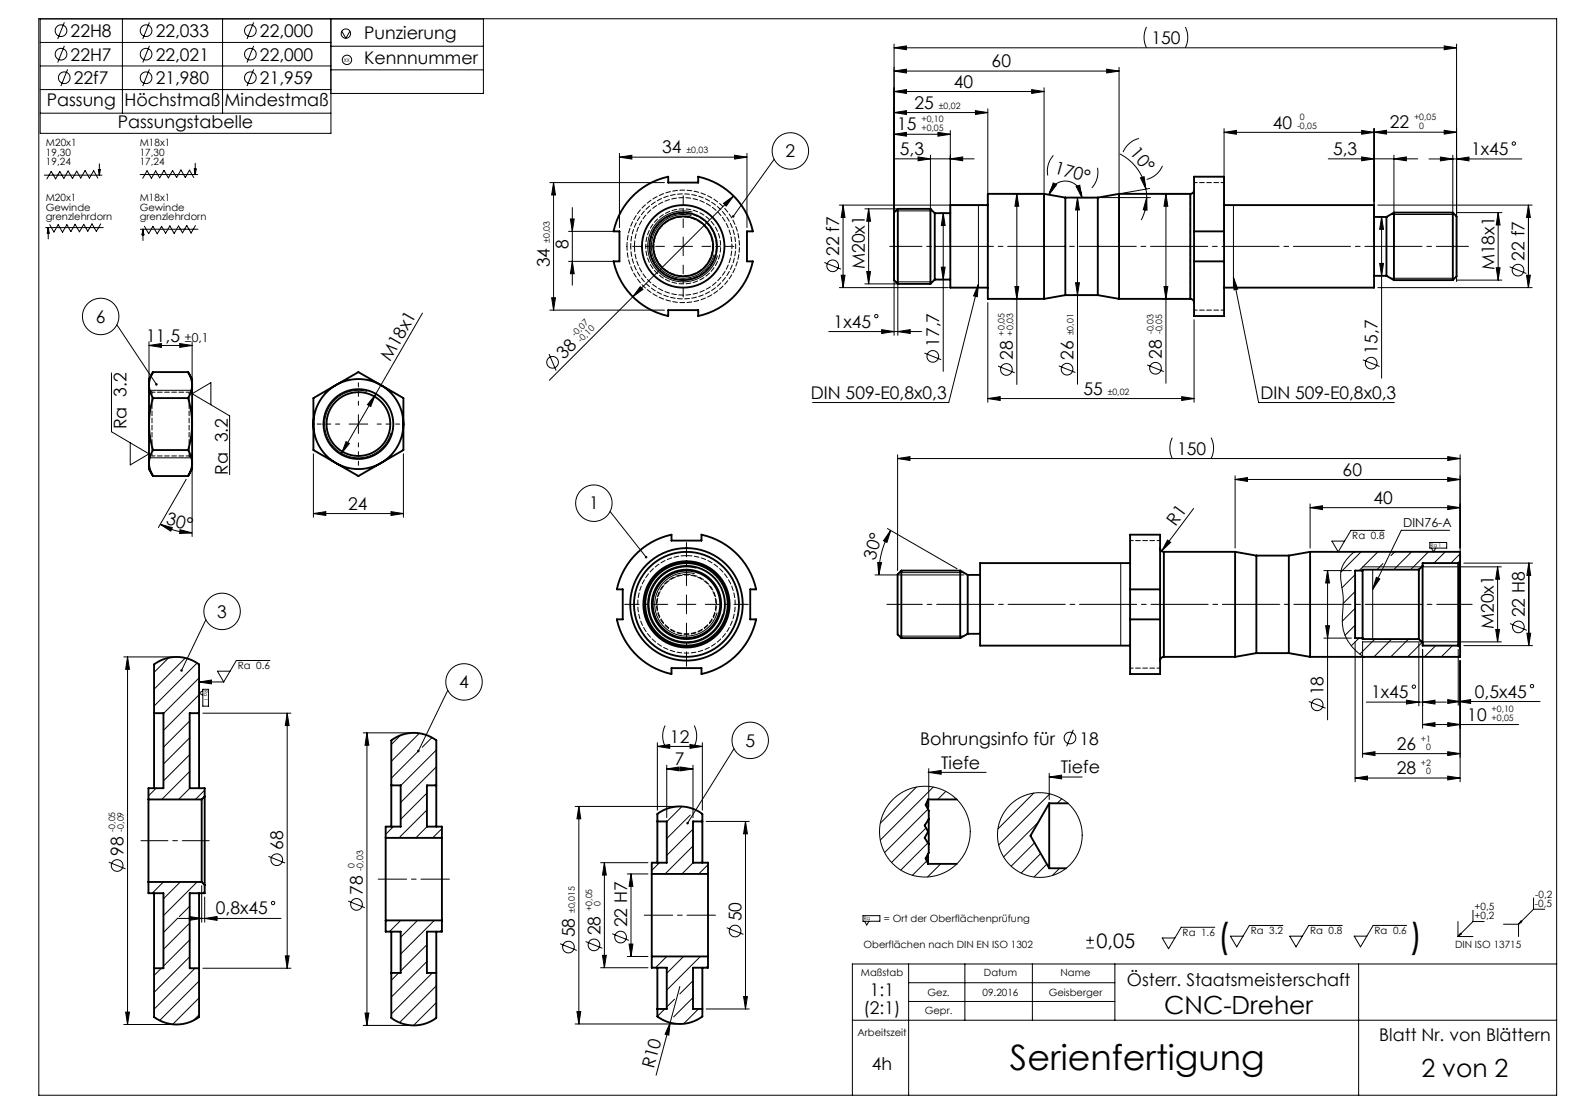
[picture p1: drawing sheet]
<svg xmlns="http://www.w3.org/2000/svg" width="420mm" height="297mm" viewBox="0 0 420 297" stroke-linecap="round" stroke-linejoin="round" font-family="sans-serif">
<g fill="none" stroke="#000" stroke-width=".27">
<path d="M10.4 5h404.7v287h-404.7zM10.7 11.3h77.6M10.7 17.6h77.6M17.2 6l-1.8 4.4M17.2 12.2l-1.8 4.5M18 18.5l-1.8 4.5M32.6 5v25.2M39.8 6l-1.7 4.4M39.8 12.2l-1.7 4.5M39.8 18.5l-1.7 4.5M59.4 5v25.2M67.7 6l-1.8 4.4"/>
<path d="M67.7 12.2l-1.8 4.5M67.7 18.5l-1.8 4.5M88.2 18.6h40.7M88.2 12.3h40.7M88.3 5v30.6h-77.6v-30.6l118.2 .1v19.8h-40.7v-19.8M91.1 8.3l1.1 1.9 1.1-1.9M238.4 12.7l3.3-.5v1.1zM238.4 11.7v53M238.4 12.7h150M238.4 18.9l3.3-.5v1.1zM238.4 18.9h60M295.1 18.4l3.3 .5-3.3 .6z"/>
<path d="M298.4 17.9v46.8M305.7 7.2a6.2 6.2 0 0 0 0 5.5M316.1 7.2a6.2 6.2 0 0 1 0 5.5M385.1 12.2l3.3 .5-3.3 .6zM388.4 11.7v63.4M10.7 23.9h77.6M10.7 30.2h77.6M238.4 35.8l3.3-.5v1zM238.4 35.8h15M238.4 30l3.3-.5v1zM238.4 24.4l3.3-.5v1zM238.4 30h25"/>
<path d="M238.4 24.4h40M250.1 35.3l3.3 .5-3.3 .5zM253.4 34.8v29.9M260.1 29.5l3.3 .5-3.3 .5zM263.4 29v35.7M275.1 23.9l3.3 .5-3.3 .5zM278.4 23.4v41.3M303.7 36.9a6.2 6.2 0 0 0-4.2 3.6M326.4 35.3l3.3-.5v1zM326.4 34.3v30.4M363.1 34.8l3.3 .5-3.3 .5zM366.4 35.2l3.3-.5v1.1z"/>
<path d="M366.4 34.2v30.5M385.1 34.7l3.3 .5-3.3 .6zM388.4 35.2l-62 .1M11.8 46.7h15.4M26.1 47.5l-1.1-2-1.2 2-1.1-2-1.2 2-1-1.9-1.2 2-1.1-2-1.2 2-1.1-1.9-1.1 2-1.1-2-1.2 2M26.2 45.2h.6l-.3 1.5zM26.5 43.7v3M26.9 59.7l-1.2 2-1.2-2-1.1 1.9-1.1-1.8-1.1 2-1.2-2-1.1 2-1.1-1.9-1.1 2-1.2-2-1.1 2-1.1-2M37.4 46.5h15.3M51.7 47.3l-1.2-1.9-1.1 1.9-1.2-2-1.1 2-1.1-1.8-1.1 1.9-1.2-2-1.1 2-1.1-1.8-1.1 1.9-1.2-2-1.1 2M51.8 45h.5l-.2 1.5zM52.1 43.5v3"/>
<path d="M146.6 48.7h30.6M147.6 48.7l.5 3.3h-1zM147.6 48.7v34M152.1 58.4h1l-.5 3.3zM152.6 55.3v20.7M165.2 41.9l3.3-.5v1zM165.2 40.9v19.8M165.2 41.9h34M184.4 57.5a8.5 8.5 0 0 0-10.4 6 8.5 8.5 0 0 0 6 10.4 8.5 8.5 0 0 0 10.4-6M184.6 56.5a9.5 9.5 0 0 0-11.6 6.7 9.5 9.5 0 0 0 6.7 11.6 9.5 9.5 0 0 0 11.6-6.7M192.9 54.2l2.7-2-2 2.7zM195.6 52.2l-49.1 49.2"/>
<path d="M195.9 41.4l3.3 .5-3.3 .5zM199.2 40.9v19.8M206.4 42.5l-10.9 15.2M223.8 54.7h38.6M224.8 54.7v22M224.8 54.7l.5 3.3h-1zM230.6 55.7h8.7M231.6 55.7v20M231.6 55.7l.5 3.3h-1zM238.7 42.4h21.1M238.9 56.2h9.8M244.8 41.8l3.3 .6-3.3 .5z"/>
<path d="M248.1 41.4v23.3M250.5 56.8h1.9M251.5 56.8v42.2M251.5 56.8l.5 3.3h-1zM253.4 42.4l3.3-.6v1.1zM260.9 54.7v22M270.2 51.7h7.2M271.2 51.7v50.8M271.2 51.7l.5 3.3h-1.1zM279.7 51.9a4.4 4.4 0 0 1 4.8-3.6 4.4 4.4 0 0 1 4 4.4M280.9 48.8l.9 .5-2.1 2.6zM280.9 41.4a6.2 6.2 0 0 0-1.5 5.4"/>
<path d="M286.3 52.7h5.4M287 49.7l.9-.3 .6 3.3zM287.3 52.7v49.7M287.3 52.7l.5 3.3h-1zM292.7 44.7a6.2 6.2 0 0 1-1.5 5.4M293.7 52.7h13.1M298.6 41a13 13 0 0 1 7 9.4M304.1 47.4l1-.3 .5 3.3zM305.6 50.4l.2 2.3M305.8 52.7l.1 3.3-1-.1zM305.8 52.7l-.4 3.1-1.1 2.8M306.6 50.2l-7.2 1.3"/>
<path d="M309.9 51.7h7.5M310 44.2a6.2 6.2 0 0 1-4.2 3.6M310.9 51.7v50.5M310.9 51.7l.5 3.3h-1zM328.9 54.7v22M354.2 42.4h23.9M363.1 41.8l3.3 .6-3.3 .5zM367.4 54.7h41.2M367.4 57.8h1.3M368.4 57.8l.5 3.3h-1zM368.4 57.8v43M370.9 57.2h17"/>
<path d="M371.7 42.4l3.3-.6v1.1zM371.7 41.4v23.3M381.1 42.4h24.7M384.1 41.9l3.3 .5-3.3 .5zM387.4 41.4v15M388.4 56.7h12.1M388.4 42.4l3.3-.5v1zM399.5 56.7v18M399.5 56.7l.5 3.3h-1zM407.6 54.7v22M407.6 54.7l.5 3.3h-1zM12.2 60.7h15.3"/>
<path d="M12.9 60.7v3M12.9 60.7l.2 1.5h-.5zM37.4 61.1h15.4M38.1 61.1v3M38.1 61.1l.3 1.5h-.5zM52.1 60.1l-1.1 2-1.2-2-1.1 2-1.1-1.9-1.2 2-1.1-2-1.1 2-1.1-1.9-1.2 2-1.1-2-1.2 2-1.1-2M147.1 79.4h1l-.5 3.3zM151.6 69.7h12.6M151.6 61.7h12.6M152.6 69.7l.5 3.3h-1zM170.7 76.4l.7 .7-2.6 2zM179.7 65.7h5"/>
<path d="M182.2 63.2v5M219.8 70l4.5 1.8M223.8 76.7h29.1M224.3 73.4h1l-.5 3.3zM230.6 75.7h8.6M231.1 72.4h1l-.5 3.3zM238.4 66.7v22.7M238.9 75.1h9.8M239.4 76v13.4M250.5 74.5h1.9M251 71.2h1l-.5 3.3zM260.9 75.8l-7.9 31.5h-36.3"/>
<path d="M260.9 75.8l-.3 3.3-1-.2zM270.2 79.7h7.2M270.6 76.4h1.1l-.5 3.3zM286.3 78.7h5.4M286.8 75.4h1l-.5 3.3zM309.9 79.7h7.5M310.4 76.4h1l-.5 3.3zM328.9 73.9l6.7 33.4h36.2M328.9 73.9l1.2 3.2-1 .2zM367.4 76.7h41.2M367.4 73.5h1.3M367.9 70.2h1l-.5 3.3z"/>
<path d="M370.9 74.2h17M388.4 74.7h12.1M399 71.4h1l-.5 3.3zM402.6 71.1l4.4 1.8M407.1 73.4h1l-.5 3.3zM29.7 99.4v15.7l10 5.9-5 3v-5.9M31.2 86.6l10.5 15.9M39.7 92.1l3.3-.5v1zM39.7 91.1v10.6M39.7 92.1h11.5M47.9 91.6l3.3 .5-3.3 .5zM51.2 91.1v10.6"/>
<path d="M112.7 83.5l-12.6 21.8M146.4 94.4l1.9 4.4M146.6 82.7h30.6M221 88.4h24.8M235.1 87.9l3.3 .5-3.3 .5zM239.4 88.4l3.3-.5v1zM246.5 94.1l4.5 1.8M263.4 80.7v26.6M266.2 97.6l4.4 1.8M282.3 97.5l4.5 1.8M305.9 97.3l4.5 1.8M318.4 85.3v22"/>
<path d="M363.4 95.9l4.5 1.8M40 104.1h10.9M56.2 107.9v-5.9l-5 3 10 5.9v15.6M92.3 117.7l.9 .5-2.1 2.7zM93.1 113.1h5M95.6 110.6v5M97.9 104.4a9 9 0 0 0-11 6.3 9 9 0 0 0 6.3 11.1 9 9 0 0 0 11.1-6.4M100.1 105.3l-9 15.6M100.1 105.3l-1.2 3.1-.9-.5zM263.4 106.3l3.3-.6v1.1zM263.4 106.3h55M312.6 116.7a6.2 6.2 0 0 0 0 5.6"/>
<path d="M315.1 105.7l3.3 .6-3.3 .5zM323 116.7a6.2 6.2 0 0 1 0 5.6M40 122.1h10.9M42.7 139.8l3.3 .9-.5 .9zM42.7 139.8l3.8 1.6 2.4 .5 2.3 .2M49.7 127.8l-7.5 12.8M51.2 124.5v18.6M83.6 136.9l3.3-.5v1zM83.6 121v16.9M83.6 136.9h24M104.3 136.4l3.3 .5-3.3 .5zM107.6 121v16.9"/>
<path d="M162.7 136.4l9.6 12.1M239.4 122.3l3.3-.6v1.1zM239.4 121.3v30.8M239.4 122.3h150M318.3 135.6l-8.5 11.3M329.4 127.8l3.3-.5v1zM329.4 126.8v19.3M329.4 127.8h60M349.4 135.3l3.3-.5v1.1zM349.4 134.3v11.8M349.4 135.3h40M386.1 121.7l3.3 .6-3.3 .5z"/>
<path d="M386.1 134.8l3.3 .5-3.3 .6zM386.1 127.3l3.3 .5-3.3 .5zM389.4 121.3v38.8M48 141.2l3.2 .9-3.3 .1zM183.1 158.6v5M185.3 153a8.5 8.5 0 0 0-10.4 5.9 8.5 8.5 0 0 0 6 10.4 8.5 8.5 0 0 0 10.3-6M185.7 151.5a10 10 0 0 0-12.3 7 10 10 0 0 0 7.1 12.3 10 10 0 0 0 12.2-7.1M233.3 153.3h23.8M234.1 149.9l1 .1-.8 3.3zM236.6 140.9l18.6 10.7M237.5 141.4l-1 3.2-.9-.4zM237.5 141.4a23.7 23.7 0 0 0-3.2 11.9"/>
<path d="M239.8 152.7h17.2M298.9 150.1v22M311.3 144l.9 .6-2.4 2.3zM353 152.1h7.4M354 152.1l.5 3.3h-1zM354 152.1v39.8M361.1 147.1a8.1 8.1 0 0 0-3.4 8.9l.5 3.1v2.3a13.7 13.7 0 0 0 1.3 9.6 12.2 12.2 0 0 0 4.2 4.1M361.4 153.2l-3.5 3.5M361.4 157.7l-3.2 3.2M362.9 147.1l-5.4 5.4M363.4 151.1h15.7M366 151.9v18.5"/>
<path d="M367 153.9l.9 .5-1.9 2.7zM367.4 147.1l-5 5M368.8 150.3l-1.6 1.6M369.2 141.4h-9l-3.3 5.7-1.7-2.8h3.4M371.9 147.1l-1 1M376.4 147.1l-4.7 4.8M379.4 151.1h21M380.9 147.1l-4.7 4.8M381.3 144.6h4.5v1.5h-4.5zM381.7 146.1l.6 1 .6-1M385.4 147.1l-3 3M386.6 141.4h-12.9l-7.7 15.7"/>
<path d="M389.4 147.7l-2.5 2.4M390.4 150.1h18.3M399.4 151.1l.5 3.3h-1zM399.4 151.1v20M407.7 150.1v22M407.7 150.1l.5 3.3h-1zM33 175.1h13.1M34 175.1l.5 3.3h-1zM34 175.1v98M45 175.4l-3.9 3.9M49.4 175.5l-8.3 8.3M52.6 176.8l-11.5 11.4"/>
<path d="M54.9 165.2l-6.5 13.6M61.3 178.9h-3.3l1.7 2.9M72 176.1h-9l-3.3 5.7M180.6 161.1h5M239.8 169.6h17.2M353 170.1h7.4M353.5 166.8h1l-.5 3.3zM361.4 162.2l-3.5 3.4M361.4 166.7l-2.7 2.7M361.4 171.1v37.3M362.4 170.1l-2.1 2.1M363.4 171.1h15.7"/>
<path d="M363.4 171v30.9M366.6 170.4l-4 4M371.1 170.4l-4.7 4.7M375.6 170.4l-4.7 4.7M378.4 171.4v16.8M379.2 171.3l-3.8 3.8M379.4 171.1h21M379.4 173.1v21.1M382.9 172.1l-3 3M387.3 172.1l-3 3M388.9 173.1v14.9M389.4 174.6l-.6 .5"/>
<path d="M389.4 176.1v32.3M390.4 172.1h18.3M398.9 167.8h1l-.5 3.3zM402.7 166.3l4.4 1.7M407.2 168.8h1l-.5 3.3zM50.6 192.2l-7 7M50.6 196.7l-7 7M53.1 180.7l-9.5 9.5M53.1 185.2l-9.5 9.5M53.1 189.7l-.4 .4M53.1 181.8l3.3-.5v1zM54.1 190.1h23.5"/>
<path d="M54.1 184.2l-1 .6 1 .5M54.1 183.8h1.5v4.5h-1.5zM59.7 181.8h-6.6M76.6 190.1l.5 3.3h-1zM76.6 190.1v68M96.8 195.4h12.5M97.8 195.4l.6 3.3h-1.1zM97.8 195.4v78M106.8 196l-2.5 2.5M111.8 195.5l-7.5 7.5M115.2 196.6l-2.6 2.6M116.3 200l-9.5 9.5"/>
<path d="M119.4 184l-7.8 16.2M175.3 199l3.3-.5v1zM175.3 198v18M175.3 199h12M177.4 193.4a6.2 6.2 0 0 0 0 5.6M184 198.5l3.3 .5-3.3 .5zM185.1 193.4a6.2 6.2 0 0 1 0 5.6M187.3 198v18M195.7 199.6l-12.4 19.9M286.2 194.5l-1.8 4.5M349 187l4.5 1.8M364.4 187.2h21.3"/>
<path d="M375.1 186.7l3.3 .5-3.3 .5zM379.4 187.2l3.3-.5v1zM379.4 193.2l3.3-.5v1zM379.4 193.2h25.6M386.1 192.7l3.3 .5-3.3 .5zM386.1 186.5l3.3 .5-3.3 .5zM388.9 187l3.3-.5v1zM388.9 187h21.8M41.6 210.1l-2 2.1M50.6 201.2l-7 7M50.6 205.7l-7.5 7.4M50.6 210.1l-3 3"/>
<path d="M54.6 210.7l-2.5 2.4M111.6 200.2l-7.3 7.3M113.8 211.4l-7 7M113.8 215.9l-7.4 7.5M116.3 204.5l-9.5 9.5M116.3 208.9l-.4 .5M153.4 215h26.9M154.4 215v58M154.4 215l.5 3.3h-1zM175.6 216.8l-.3 .3M177.8 205l3.3-.5v1zM177.8 204v14"/>
<path d="M177.8 205h7M181.5 204.5l3.3 .5-3.3 .5zM181.9 215l-4.1 4.1M184.1 217.3l-6.3 6.3M184.8 204v14M187.3 218.6l-.4 .4M188.3 219h11.5M198.8 219v50M198.8 219l.5 3.3h-1zM244.4 209.8l-9.7 9.7M247.5 215.7l-11.6 11.6M247.5 205.9h15.5"/>
<path d="M247.7 205.9l3.3-.5v1zM247.7 204.9v10.2M248.9 209.8l-14.2 14.2M252.2 211l-2.1 2.1M254.8 212.8l-.2 .3M275.7 211.5l-9.6 9.5M276.9 219.2l-9.3 9.3M279.8 207.2l3.3-.5v1zM279.8 206.2v7M279.8 207.2h8.8M279.9 211.7l-13.6 13.6M283.1 213l-1.2 1.2"/>
<path d="M361.4 207.4l3.3-.5v1zM361.4 207.4h28M363.4 200.9l3.3-.5v1zM363.4 200.9h26M386.1 206.9l3.3 .5-3.3 .5zM386.1 200.4l3.3 .5-3.3 .5zM29 229.9l4.5 1.7M43.6 235.1l-3 3M48.1 235.1l-4.5 4.5M52.6 235.1l-9 9M53.8 236.1v9.8M54.6 237.6l-.5 .5"/>
<path d="M54.6 239.1v6.8M71.6 228.3l4.4 1.8M104.9 220.4l-2.1 2M113.9 220.4l-3 3M117.8 220.9l-2.4 2.5M160.2 230h12.6M161.2 230v28M161.2 230l.5 3.3h-1zM167.3 233h5.5M168.3 233v22M168.3 233l.5 3.3h-1zM175.9 230l-2.1 2.1"/>
<path d="M184.8 221.1l-7 7M184.8 225.6l-7.5 7.4M184.8 230l-3 3M188.8 230.5l-2.5 2.5M246.9 220.7l-9.1 9.2M247.1 229.5l-3.8 3.9M247.4 224.7l-7.2 7.3M250.8 230.3l-3.4 3.5M275.9 224.7l-6.3 6.2M277.5 227.6l-5.2 5.2M279.2 230.4l-3.5 3.4M282.6 231.5l-2 1.9"/>
<path d="M408.9 239.4v3M43 258.1l-1.9 2M47.4 244.8l-3.8 3.8M47.4 244.9h27.5M50.5 244.4l3.3 .5-3.3 .5zM50.6 246.1l-7 7M50.6 241.6l-2.8 2.8M50.6 250.6l-7 7M50.6 255.1l-9.5 9.5M52 258.1l-10.9 11M54.1 258.1h23.5M54.6 244.9l3.3-.5v1z"/>
<path d="M76.1 254.8h1l-.5 3.3zM92.8 240.2l4.5 1.8M106.3 259.4l-2 2M106.8 245.4l-3 3M111.3 245.4l-4.5 4.5M113.8 251.9l-7 7M113.8 256.3l-9.5 9.5M115.3 259.4l-11 10.9M115.8 245.4l-9 9M117.8 247.9l-.5 .5M149.4 251.6l4.4 1.8M156.2 251l4.4 1.8"/>
<path d="M160.2 258h12.6M160.7 254.7h1l-.5 3.3zM163.3 248.9l4.4 1.8M167.3 255h5.5M167.8 251.7h1l-.5 3.3zM177.8 255l-3 3M182.3 255l-4.5 4.5M186.8 255l-9 9M188.8 257.5l-.5 .5M193.8 247.3l4.4 1.8M230.1 244.1h4.5v1.5h-4.5zM230.6 245.6l.5 1 .6-1"/>
<path d="M242.3 257v35M257.3 257v15M275.3 257v15M289.7 252.7h2M289.7 250.7h2M290.7 249.7v2M297.3 257v15M323.9 247.2h-8.9l-3.4 5.7-1.7-2.8h3.4M342.1 246.7h-8.9l-3.4 5.8-1.7-2.9h3.4M357.9 246.7h-8.9l-3.4 5.7-1.7-2.8h3.4M362.3 257v35M375.1 246.7h-8.9l-3.4 5.7-1.7-2.8h3.4"/>
<path d="M388.8 245.7v4M388.8 249.7h4M389.4 248.8l.3 .2-.9 .7zM392.8 245.7l-4 4M392.8 242.7v3M392.8 245.7h3M400.9 246.4h4M404.9 246.4v3.3M405.6 245.5l.2 .2-.9 .7zM408.9 242.4l-4 4M408.9 242.4h3M415.1 257h-187.8v35"/>
<path d="M33 273.1h13.1M33.5 269.8h1l-.5 3.3zM53.1 261.6l-10.5 10.5M53.1 266.1l-7.1 7M53.1 270.5l-1.6 1.6M96.8 273.4h12.5M97.3 270.1h1.1l-.6 3.3zM116.3 262.8l-9.8 9.8M116.3 267.3l-6 6.1M153.4 273h26.9M153.9 269.7h1l-.5 3.3zM177.3 269l-2 2"/>
<path d="M178.7 272.7l-.4 3.3-.9-.3zM179.9 266.4l-2.1 2.1M181.3 263l-6.3 23.6M184.8 261.5l-3.5 3.5M184.8 266l-5.2 5.1M186.2 269l-3.9 4M188.3 269h11.5M198.3 265.7h1l-.5 3.3zM227.3 272h187.8M242.3 262h55M242.3 267h55"/>
<circle cx="16.3" cy="14.4" r="1.56"/>
<circle cx="16.3" cy="8.2" r="1.56"/>
<circle cx="39" cy="8.2" r="1.56"/>
<circle cx="39" cy="14.4" r="1.56"/>
<circle cx="66.8" cy="8.2" r="1.56"/>
<circle cx="66.8" cy="14.4" r="1.56"/>
<circle cx="92.2" cy="9" r="1.25"/>
<circle cx="92.5" cy="16" r="1.25"/>
<circle cx="17.1" cy="20.7" r="1.56"/>
<circle cx="39" cy="20.7" r="1.56"/>
<circle cx="66.8" cy="20.7" r="1.56"/>
<circle cx="403.7" cy="38.3" r=".44"/>
<circle cx="210.8" cy="40.2" r="4.9"/>
<circle cx="222" cy="70.9" r="1.56"/>
<circle cx="404.8" cy="72" r="1.56"/>
<circle cx="26.8" cy="84.4" r="4.9"/>
<circle cx="147.4" cy="96.6" r="1.56"/>
<circle cx="233.7" cy="84.3" r=".44"/>
<circle cx="248.7" cy="95" r="1.56"/>
<circle cx="268.4" cy="98.5" r="1.56"/>
<circle cx="284.6" cy="98.4" r="1.56"/>
<circle cx="308.1" cy="98.2" r="1.56"/>
<circle cx="365.6" cy="96.8" r="1.56"/>
<circle cx="158.4" cy="134.2" r="4.9"/>
<circle cx="59.2" cy="163" r="4.9"/>
<circle cx="404.9" cy="167.1" r="1.56"/>
<circle cx="123.7" cy="181.8" r="4.9"/>
<circle cx="200.1" cy="197.4" r="4.9"/>
<circle cx="285.3" cy="196.8" r="1.56"/>
<circle cx="351.2" cy="187.9" r="1.56"/>
<circle cx="377" cy="183.1" r=".44"/>
<circle cx="408.5" cy="182.9" r=".44"/>
<circle cx="31.2" cy="230.7" r="1.56"/>
<circle cx="73.8" cy="229.2" r="1.56"/>
<circle cx="246.6" cy="221.7" r="12.1"/>
<circle cx="277.3" cy="222.6" r="11.3"/>
<circle cx="72.8" cy="240.8" r=".44"/>
<circle cx="95.1" cy="241.1" r="1.56"/>
<circle cx="151.6" cy="252.5" r="1.56"/>
<circle cx="158.4" cy="251.9" r="1.56"/>
<circle cx="165.5" cy="249.8" r="1.56"/>
<circle cx="196" cy="248.2" r="1.56"/>
</g>
<g fill="#000">
<path d="M12.9 60.7l-.3 1.5h.3zM12.9 60.7v1.5h.2zM26.5 45.2v1.5l.3-1.5zM26.2 45.2l.3 1.5v-1.5zM38.1 61.1l-.2 1.5h.2zM38.1 61.1v1.5h.3zM52.1 45v1.5l.2-1.5zM51.8 45l.3 1.5v-1.5z" fill-rule="evenodd"/>
<path d="M404.9 246.4l.9-.7-.1-.1zM405.6 245.5l-.7 .9 .8-.8zM389.6 248.9l-.8 .8 .9-.7zM389.4 248.8l-.6 .9 .8-.8z" fill-rule="evenodd"/>
</g>
<path d="M236.5 161.1h156.1" fill="none" stroke="#000" stroke-width=".27" stroke-dasharray="15.2 1.3 1.3 1.3" stroke-dashoffset="5.8"/>
<path d="M55.8 224.1h-18.2" fill="none" stroke="#000" stroke-width=".27" stroke-dasharray="15.2 1.3 1.3 1.3" stroke-dashoffset="8"/>
<path d="M100.8 234.4h19M190.8 244h-19" fill="none" stroke="#000" stroke-width=".27" stroke-dasharray="15.2 1.3 1.3 1.3" stroke-dashoffset="7.6"/>
<path d="M391.6 65.7h-154.3" fill="none" stroke="#000" stroke-width=".27" stroke-dasharray="15.2 1.3 1.3 1.3" stroke-dashoffset="6.7"/>
<path d="M183.1 156.1v-11.5M178.1 161.1h-11.5M183.1 166.1v11.5M188.1 161.1h11.5" fill="none" stroke="#000" stroke-width=".27" stroke-dasharray="15.2 1.3 1.3 1.3" stroke-dashoffset="11.4"/>
<path d="M177.2 65.7h-8.5M182.2 60.7v-8.5M182.2 70.7v8.5M187.2 65.7h8.5" fill="none" stroke="#000" stroke-width=".27" stroke-dasharray="15.2 1.3 1.3 1.3" stroke-dashoffset="12.9"/>
<path d="M90.6 113.1h-6M95.6 108.1v-6M95.6 118.1v6M100.6 113.1h6" fill="none" stroke="#000" stroke-width=".27" stroke-dasharray="15.2 1.3 1.3 1.3" stroke-dashoffset="14.1"/>
<g fill="#000">
<path d="M41.5 102.2h.5v.5l-.3-.2 .2 .3-.5-.1zM311.3 144l.9 .6-2.4 2.3zM367 153.9l.9 .5-1.9 2.7zM53.1 181.8l3.3-.5v1zM279.8 207.2l3.3-.5v1zM178.7 272.7l-.4 3.3-.9-.3zM247.7 205.9l3.3-.5v1z"/>
<path d="M260.1 29.5l3.3 .5-3.3 .5zM238.4 30l3.3-.5v1zM275.1 23.9l3.3 .5-3.3 .5zM238.4 24.4l3.3-.5v1zM295.1 18.4l3.3 .5-3.3 .6zM238.4 18.9l3.3-.5v1.1zM371.7 42.4l3.3-.6v1.1zM363.1 41.8l3.3 .6-3.3 .5zM388.4 42.4l3.3-.5v1zM384.1 41.9l3.3 .5-3.3 .5z"/>
<path d="M147.6 48.7l.5 3.3h-1zM147.1 79.4h1l-.5 3.3z"/>
<path d="M195.3 57.5v.5l.2-.3-.2 .3a.34 .34 0 0 0 .5-.1 .34 .34 0 0 0-.1-.5 .34 .34 0 0 0-.4 .1zM172.1 148.3v.5h.4l-.2-.3 .3 .2-.1-.4z"/>
<path d="M192.9 54.2l.7 .7 2-2.7zM170.7 76.4l-1.9 2.7 2.6-2z"/>
<path d="M231.6 55.7l.5 3.3h-1zM231.1 72.4h1l-.5 3.3zM251.5 56.8l.5 3.3h-1zM251 71.2h1l-.5 3.3zM224.8 54.7l.5 3.3h-1zM224.3 73.4h1l-.5 3.3zM271.2 51.7l.5 3.3h-1.1zM270.6 76.4h1.1l-.5 3.3zM310.9 51.7l.5 3.3h-1zM310.4 76.4h1l-.5 3.3zM287.3 52.7l.5 3.3h-1zM286.8 75.4h1l-.5 3.3zM407.6 54.7l.5 3.3h-1zM407.1 73.4h1l-.5 3.3zM399.5 56.7l.5 3.3h-1zM399 71.4h1l-.5 3.3zM368.4 57.8l.5 3.3h-1zM367.9 70.2h1l-.5 3.3z"/>
<path d="M244.8 41.8l3.3 .6-3.3 .5zM253.4 42.4l3.3-.6v1.1zM238.4 35.8l3.3-.5v1zM250.1 35.3l3.3 .5-3.3 .5zM238.4 12.7l3.3-.5v1.1zM385.1 12.2l3.3 .5-3.3 .6zM326.4 35.3l3.3-.5v1zM363.1 34.8l3.3 .5-3.3 .5zM366.4 35.2l3.3-.5v1.1zM385.1 34.7l3.3 .5-3.3 .6zM263.4 106.3l3.3-.6v1.1zM315.1 105.7l3.3 .6-3.3 .5z"/>
<path d="M287 49.7l.9-.3 .6 3.3zM280.9 48.8l.9 .5-2.1 2.6z"/>
<path d="M305.8 52.7l.1 3.3-1-.1zM304.1 47.4l1-.3 .5 3.3z"/>
<path d="M260.9 75.8l-.3 3.3-1-.2zM328.9 73.9l1.2 3.2-1 .2z"/>
<path d="M42.7 139.8l3.3 .9-.5 .9zM48 141.2l3.2 .9-3.3 .1z"/>
<path d="M92.3 117.7l-1.2 3.2 2.1-2.7zM100.1 105.3l-2.1 2.6 .9 .5z"/>
<path d="M237.5 141.4l-1 3.2-.9-.4zM234.1 149.9l1 .1-.8 3.3z"/>
<path d="M399.4 151.1l.5 3.3h-1zM398.9 167.8h1l-.5 3.3zM168.3 233l.5 3.3h-1zM167.8 251.7h1l-.5 3.3zM198.8 219l.5 3.3h-1zM198.3 265.7h1l-.5 3.3zM154.4 215l.5 3.3h-1zM153.9 269.7h1l-.5 3.3zM97.8 195.4l.6 3.3h-1.1zM97.3 270.1h1.1l-.6 3.3zM76.6 190.1l.5 3.3h-1zM76.1 254.8h1l-.5 3.3z"/>
<path d="M353.5 166.8h1l-.5 3.3zM354 152.1l.5 3.3h-1zM160.7 254.7h1l-.5 3.3zM161.2 230l.5 3.3h-1zM33.5 269.8h1l-.5 3.3zM34 175.1l.5 3.3h-1zM152.6 69.7l.5 3.3h-1zM152.1 58.4h1l-.5 3.3z"/>
<path d="M407.2 168.8h1l-.5 3.3zM407.7 150.1l.5 3.3h-1z"/>
<path d="M175.3 199l3.3-.5v1zM184 198.5l3.3 .5-3.3 .5z"/>
<path d="M375.1 186.7l3.3 .5-3.3 .5zM379.4 187.2l3.3-.5v1z"/>
<path d="M386.1 186.5l3.3 .5-3.3 .5zM388.9 187l3.3-.5v1z"/>
<path d="M177.8 205l3.3-.5v1zM181.5 204.5l3.3 .5-3.3 .5zM83.6 136.9l3.3-.5v1zM104.3 136.4l3.3 .5-3.3 .5zM165.2 41.9l3.3-.5v1zM195.9 41.4l3.3 .5-3.3 .5z"/>
<path d="M183.1 219.2l.1 .5 .1-.2-.1 .2a.34 .34 0 0 0 .4 0 .34 .34 0 0 0 0-.5 .34 .34 0 0 0-.5 0zM111.4 199.9l-.2 .3 .2 .3 .2-.3-.2 .3a.34 .34 0 0 0 .5-.3 .34 .34 0 0 0-.5-.3zM48.2 178.5v.5l.2-.2-.1 .3a.34 .34 0 0 0 .4-.4 .34 .34 0 0 0-.5-.2z"/>
<path d="M363.4 200.9l3.3-.5v1zM386.1 200.4l3.3 .5-3.3 .5zM349.4 135.3l3.3-.5v1.1zM386.1 134.8l3.3 .5-3.3 .6zM329.4 127.8l3.3-.5v1zM386.1 127.3l3.3 .5-3.3 .5zM50.5 244.4l3.3 .5-3.3 .5zM54.6 244.9l3.3-.5v1zM39.7 92.1l3.3-.5v1zM47.9 91.6l3.3 .5-3.3 .5z"/>
<path d="M386.1 206.9l3.3 .5-3.3 .5zM361.4 207.4l3.3-.5v1zM386.1 192.7l3.3 .5-3.3 .5zM379.4 193.2l3.3-.5v1zM386.1 121.7l3.3 .6-3.3 .5zM239.4 122.3l3.3-.6v1.1zM239.4 88.4l3.3-.5v1zM235.1 87.9l3.3 .5-3.3 .5z"/>
</g>
<g fill="none" stroke="#000" stroke-width=".5">
<path d="M169.3 51.7a19 19 0 0 1 8.9-4.6v1.6h8v-1.6a19 19 0 0 1 14.6 14.6h-1.6v8h1.6a19 19 0 0 1-14.6 14.6v-1.6h-8v1.6a19 19 0 0 1-14.6-14.6h1.6v-8h-1.6a19 19 0 0 1 5.7-10zM239.4 55.7v20M239.4 55.7l-1 1v18l1 1M239.4 55.7h8.7M248.1 55.7v20M248.1 55.7l1.2 1.1M249.3 56.8v17.7M249.3 56.8h4.1M263.4 54.7h-10v22h10M278.4 51.7h-15v28h15M278.4 51.7v28M278.4 51.7l5.7 1"/>
<path d="M284.1 52.7v26M284.1 52.7h8.6M292.7 52.7v26M298.4 51.7v28M298.4 51.7h19M298.4 51.7l-5.7 1M317.4 51.7v28M318.4 50.7a1 1 0 0 1-1 1M326.4 54.7h40v22h-40M366.4 57.8h3.3M369.7 57.8v15.7M371.7 56.7v18"/>
<path d="M371.7 56.7l-2 1.1M371.7 56.7h15.7M387.4 56.7v18M387.4 56.7l1 1v16l-1 1M239.4 75.7h8.7M249.3 74.5l-1.2 1.2M249.3 74.5h4.1M284.1 78.7l-5.7 1M284.1 78.7h8.6M292.7 78.7l5.7 1M298.4 79.7h19M317.4 79.7a1 1 0 0 1 1 1"/>
<path d="M318.4 69.7v14.6h8v-14.6M318.4 61.7v-14.6h8v14.6M318.4 69.7h8M318.4 61.7h8M318.4 61.7v8M326.4 61.7v8M366.4 73.5h3.3M369.7 73.5l2 1.2M371.7 74.7h15.7M40.8 99.2l-.8 1.7-.3 1.8M40.8 99.2l-1.1 1.9v1.6M40.8 99.2h9.4"/>
<path d="M50.2 99.2l.7 1.7 .3 1.8M50.2 99.2l1 1.9v1.6M39.7 102.7a6.8 6.8 0 0 0 1.1 3.4M39.7 113.1l.4 3.9 .7 3M39.7 102.7v10.4M39.7 113.1v10.4M40.8 106.1l-.8 3.8-.3 3.2M40.8 120l-.8 1.7-.3 1.8M40.8 106.1h9.4M40.8 120h9.4M50.2 106.1l.8 3.8 .2 3.2M50.2 120l.7 1.7 .3 1.8"/>
<path d="M51.2 102.7v10.4M51.2 102.7a6.8 6.8 0 0 1-1 3.4M51.2 113.1l-.3 3.9-.7 3M51.2 113.1v10.4M83.6 113.1v6.9l6 3.5M83.6 113.1a12 12 0 0 0 6 10.4M89.6 102.7l6-3.5 6 3.5M89.6 102.7a12 12 0 0 1 12 0M89.6 102.7l-6 3.4v7M89.6 102.7a12 12 0 0 0-6 10.4M101.6 102.7l6 3.4v7M101.6 102.7a12 12 0 0 1 6 10.4"/>
<path d="M107.6 113.1a12 12 0 0 1-6 10.4M107.6 113.1v6.9l-6 3.5M39.7 123.5a6.8 6.8 0 0 0 1.1 3.4M39.7 123.5v1.6l1.1 1.8M40.8 126.9h9.4M51.2 123.5a6.8 6.8 0 0 1-1 3.4M51.2 123.5v1.6l-1 1.8M89.6 123.5a12 12 0 0 0 12 0M89.6 123.5l6 3.4 6-3.4M170.2 147.2a19 19 0 0 1 8.9-4.6v1.5h8v-1.5a19 19 0 0 1 14.5 14.5h-1.5v8h1.5a19 19 0 0 1-14.5 14.6v-1.6h-8v1.6a19 19 0 0 1-14.6-14.6h1.6v-8h-1.6a19 19 0 0 1 5.7-9.9zM240.4 152.1v18M240.4 152.1l-1 1v16l1 1"/>
<path d="M240.4 152.1h15.7M256.1 152.1v18M256.1 152.1l2 1.2M258.1 153.3v15.7M258.1 153.3h3.3M301.4 157.1v-14.5h8v14.5M301.4 150.1h-40v22h40M301.4 157.1h8M301.4 157.1v8M309.4 146.1a1 1 0 0 0 1 1M309.4 157.1v8M310.4 147.1v28"/>
<path d="M310.4 147.1h19M329.4 147.1v28M329.4 147.1l5.6 1M335 148.1v26M335 148.1h8.7M343.7 148.1v26M349.4 147.1v28M349.4 147.1h40v2.5M349.4 147.1l-5.7 1M363.4 152.1v18M363.4 152.1h-2v18h2M378.4 151.9v18.5"/>
<path d="M378.4 151.9h-15v.2M379.4 150.9v20.5M379.4 150.9l-1 1M388.9 150.1v22M388.9 150.1h-9.5v.8M389.4 149.6v23M389.4 149.6l-.5 .5M240.4 170.1h15.7M258.1 169l-2 1.1M258.1 169h3.3M301.4 165.1v14.6h8v-14.6M301.4 165.1h8"/>
<path d="M310.4 175.1a1 1 0 0 0-1 1M310.4 175.1h19M335 174.1l-5.6 1M335 174.1h8.7M343.7 174.1l5.7 1M363.4 170.1v.3h15M378.4 170.4l1 1M379.4 171.4v.7h9.5M388.9 172.1l.5 .5M389.4 172.6v2.5h-40M41.1 190.1v-13a10 10 0 0 1 12 0v13M41.1 190.1v20"/>
<path d="M41.1 190.1h2.5v20h-4v3M53.1 190.1v20M53.1 190.1h-2.5v20h4v2.2M39.6 213.1v22M39.6 213.1h14.2M53.8 213.1v22M54.6 212.3v23.6M54.6 212.3l-.8 .8M104.3 209.4v-12a10 10 0 0 1 12 0v12M104.3 209.4v11M104.3 209.4h2.5v11h-4v3M116.3 209.4v11"/>
<path d="M116.3 209.4h-2.5v11h4v3M175.3 219v-2a10 10 0 0 1 12 0v2M175.3 219v11M175.3 219h2.5v11h-4v3M187.3 219v11M187.3 219h-2.5v11h4v3M247.5 213.1v2.7M247.5 213.1h7.7M247.5 213.1l-.7 1.5 .9 1.5v2.3M247.7 218.4v6.7M247.7 218.4l-1.1 1.7 .9 1.6-.9 1.7 1.1 1.7M279.8 214.2v17.3"/>
<path d="M279.8 214.2h5M279.8 214.2l-5 8.6 5 8.7M39.6 235.1v3h4v20h-2.5M39.6 235.1h14.2M41.1 238.1v20M53.1 238.1v20M53.8 235.1l.8 .8M54.6 235.9v2.2h-4v20h2.5M102.8 223.4v22M102.8 223.4h15M117.8 223.4v22M173.8 233v22"/>
<path d="M173.8 233h15M188.8 233v22M247.5 227.7v2.6M247.5 230.3h7.6M247.7 225.1v2.2l-.9 1.6 .7 1.4M279.8 231.5h4.5M41.1 258.1v13a10 10 0 0 0 12 0v-13M102.8 245.4v3h4v11h-2.5M102.8 245.4h15M104.3 259.4v12a10 10 0 0 0 12 0v-12M104.3 248.4v11M116.3 248.4v11"/>
<path d="M117.8 245.4v3h-4v11h2.5M173.8 255v3h4v11h-2.5M173.8 255h15M175.3 258v11M187.3 258v11M188.8 255v3h-4v11h2.5M175.3 269v2a10 10 0 0 0 12 0v-2"/>
<circle cx="182.2" cy="65.7" r="9"/>
<circle cx="182.2" cy="65.7" r="8"/>
<circle cx="182.2" cy="65.7" r="11"/>
<circle cx="95.6" cy="113.1" r="9.3"/>
<circle cx="95.6" cy="113.1" r="8.5"/>
<circle cx="183.1" cy="161.1" r="11.5"/>
<circle cx="183.1" cy="161.1" r="10.2"/>
<circle cx="183.1" cy="161.1" r="11"/>
<circle cx="183.1" cy="161.1" r="9.2"/>
<circle cx="183.1" cy="161.1" r="9"/>
<circle cx="183.1" cy="161.1" r="15"/>
<circle cx="183.1" cy="161.1" r="14"/>
</g>
<path d="M318.4 48.7h8M318.4 82.7h8M50.4 104.6h-9.9M40.5 121.6h9.9M309.4 144.1h-8M309.4 178.1h-8" fill="none" stroke="#000" stroke-width=".27" stroke-dasharray="1.3 .6" stroke-dashoffset=".4"/>
<path d="M317.4 51.7v28" fill="none" stroke="#000" stroke-width=".27" stroke-dasharray="1.3 .6"/>
<path d="M172.2 65.7a10 10 0 0 1 14.7-8.8 10 10 0 0 1 .9 17.1 10 10 0 0 1-15.6-7.3v-1M50.4 104.6v17M40.5 121.6v-17" fill="none" stroke="#000" stroke-width=".27" stroke-dasharray="1.3 .6" stroke-dashoffset=".7"/>
<path d="M40.5 104.6l-.8-.8M51.2 103.8l-.8 .8M39.7 122.4l.8-.8M50.4 121.6l.8 .8" fill="none" stroke="#000" stroke-width=".27" stroke-dasharray="1.3 .6" stroke-dashoffset=".6"/>
<path d="M174.3 65.7a7.9 7.9 0 0 1 11.5-7 7.9 7.9 0 0 1 .8 13.5 7.9 7.9 0 0 1-12.2-5.6l-.1-.9M183.1 153.3a7.9 7.9 0 0 0-7 11.5 7.9 7.9 0 0 0 13.4 .8 7.9 7.9 0 0 0-5.5-12.3h-.9" fill="none" stroke="#000" stroke-width=".27" stroke-dasharray="1.3 .6" stroke-dashoffset=".8"/>
<path d="M168.2 65.7a14 14 0 0 1 20.6-12.3 14 14 0 0 1 1.1 24 14 14 0 0 1-21.7-10.5v-1.2M173.3 65.7a8.9 8.9 0 0 1 13-7.8 8.9 8.9 0 0 1 .9 15.1 8.9 8.9 0 0 1-13.8-6.3l-.1-1" fill="none" stroke="#000" stroke-width=".27" stroke-dasharray="1.3 .6" stroke-dashoffset=".5"/>
<path d="M167.2 65.7a15 15 0 0 0 22.1 13.2 15 15 0 0 0 1.1-25.8 15 15 0 0 0-23.2 11.3v1.3" fill="none" stroke="#000" stroke-width=".27" stroke-dasharray="1.3 .6" stroke-dashoffset=".2"/>
<path d="M169.2 65.7a13 13 0 0 1 19.1-11.5 13 13 0 0 1 1.1 22.3 13 13 0 0 1-20.2-9.6v-1.2M183.1 148.1a13 13 0 0 0-11.5 19.2 13 13 0 0 0 22.3 1 13 13 0 0 0-9.6-20.1l-1.2-.1" fill="none" stroke="#000" stroke-width=".27" stroke-dasharray="1.3 .6" stroke-dashoffset="-.2"/>
<path d="M183.1 153.1a8 8 0 0 0-7.1 11.8 8 8 0 0 0 13.7 .8 8 8 0 0 0-5.7-12.5l-.9-.1" fill="none" stroke="#000" stroke-width=".27" stroke-dasharray="1.3 .6" stroke-dashoffset=".3"/>
<g font-size="9.3">
<text x="324.7" y="252.7">(</text>
<text x="376" y="252.7">)</text>
<text x="269.3" y="285.2">Serienfertigung</text>
</g>
<g font-size="6.7">
<text x="310.5" y="270.4">CNC-Dreher</text>
<text x="379.1" y="287">2 von 2</text>
</g>
<text font-size="5.3" x="292.4" y="252.7">0,05</text>
<g font-size="4.7">
<text x="18.8" y="9.9">22H8</text>
<text x="41.5" y="9.9">22,033</text>
<text x="69.3" y="9.9">22,000</text>
<text x="97.1" y="10.3">Punzierung</text>
<text x="307" y="11.7">150</text>
<text x="18.8" y="16.2">22H7</text>
<text x="41.5" y="16.2">22,021</text>
<text x="69.3" y="16.2">22,000</text>
<text x="97.1" y="16.9">Kennnummer</text>
<text x="264.4" y="17.9">60</text>
<text x="19.7" y="22.5">22f7</text>
<text x="41.5" y="22.5">21,980</text>
<text x="69.3" y="22.5">21,959</text>
<text x="254.3" y="23.4">40</text>
<text x="12.5" y="28.3">Passung</text>
<text x="33.2" y="28.3">Höchstmaß</text>
<text x="59.9" y="28.3">Mindestmaß</text>
<text x="243.9" y="29">25</text>
<text x="31.4" y="34.1">Passungstabelle</text>
<text x="239.2" y="34.8">15</text>
<text x="339.4" y="34.3">40</text>
<text x="370.6" y="34.2">22</text>
<text x="176.6" y="40.9">34</text>
<text x="209.5" y="41.9">2</text>
<text x="240" y="41.3">5,3</text>
<text x="301.1" y="40.9" transform="rotate(49 301.1 40.9)">10°</text>
<text x="355.5" y="41.3">5,3</text>
<text x="392.3" y="41.3">1x45</text>
<text x="280.9" y="46.2" transform="rotate(16 280.9 46.2)">170°</text>
<text x="146.6" y="71.3" transform="rotate(-90 146.6 71.3)">34</text>
<text x="151.6" y="66.5" transform="rotate(-90 151.6 66.5)">8</text>
<text x="223.8" y="68.3" transform="rotate(-90 223.8 68.3)">22 f7</text>
<text x="230.6" y="71.7" transform="rotate(-90 230.6 71.7)">M20x1</text>
<text x="406.5" y="69.5" transform="rotate(-90 406.5 69.5)">22 f7</text>
<text x="398.5" y="72.1" transform="rotate(-90 398.5 72.1)">M18x1</text>
<text x="25.6" y="86">6</text>
<text x="222.3" y="87.3">1x45</text>
<text x="39" y="91.1">11,5</text>
<text x="150.4" y="96" transform="rotate(-45 150.4 96)">38</text>
<text x="250.5" y="92.4" transform="rotate(-90 250.5 92.4)">17,7</text>
<text x="270.1" y="95.9" transform="rotate(-90 270.1 95.9)">28</text>
<text x="286.3" y="95.9" transform="rotate(-90 286.3 95.9)">26</text>
<text x="309.8" y="95.6" transform="rotate(-90 309.8 95.6)">28</text>
<text x="367.4" y="94.3" transform="rotate(-90 367.4 94.3)">15,7</text>
<text x="104" y="96.5" transform="rotate(-60 104 96.5)">M18x1</text>
<text x="216.2" y="106.3">DIN 509-E0,8x0,3</text>
<text x="288.9" y="105.2">55</text>
<text x="336.1" y="106.3">DIN 509-E0,8x0,3</text>
<text x="33.7" y="114.5" transform="rotate(-90 33.7 114.5)">Ra 3.2</text>
<text x="313.9" y="121.2">150</text>
<text x="60.8" y="126.5" transform="rotate(-90 60.8 126.5)">Ra 3.2</text>
<text x="358" y="126.8">60</text>
<text x="92.8" y="135.9">24</text>
<text x="157.1" y="135.8">1</text>
<text x="366.3" y="134.3">40</text>
<text x="44.1" y="139.8" transform="rotate(13 44.1 139.8)">30°</text>
<text x="313.5" y="140.4" transform="rotate(-54 313.5 140.4)">R1</text>
<text x="233.4" y="149.5" transform="rotate(-73 233.4 149.5)">30°</text>
<text x="57.9" y="164.7">3</text>
<text x="398.3" y="167.7" transform="rotate(-90 398.3 167.7)">M20x1</text>
<text x="406.6" y="164.6" transform="rotate(-90 406.6 164.6)">22 H8</text>
<text x="122.4" y="183.5">4</text>
<text x="353" y="185.3" transform="rotate(-90 353 185.3)">18</text>
<text x="393.3" y="186">0,5x45</text>
<text x="365.6" y="186.1">1x45</text>
<text x="178.7" y="198">12</text>
<text x="391.3" y="192.2">10</text>
<text x="180" y="204">7</text>
<text x="198.8" y="199.1">5</text>
<text x="245.4" y="198.5">Bohrungsinfo für</text>
<text x="287.9" y="198.5">18</text>
<text x="372.5" y="199.9">26</text>
<text x="251" y="204.9">Tiefe</text>
<text x="282.9" y="206.1">Tiefe</text>
<text x="372.5" y="206.4">28</text>
<text x="75.5" y="226.6" transform="rotate(-90 75.5 226.6)">68</text>
<text x="32.9" y="228.2" transform="rotate(-90 32.9 228.2)">98</text>
<text x="96.8" y="238.6" transform="rotate(-90 96.8 238.6)">78</text>
<text x="57.6" y="243.8">0,8x45</text>
<text x="197.7" y="245.7" transform="rotate(-90 197.7 245.7)">50</text>
<text x="153.3" y="249.9" transform="rotate(-90 153.3 249.9)">58</text>
<text x="160.1" y="249.4" transform="rotate(-90 160.1 249.4)">28</text>
<text x="167.2" y="247.3" transform="rotate(-90 167.2 247.3)">22 H7</text>
<text x="300.5" y="262.9">Österr. Staatsmeisterschaft</text>
<text x="232" y="265.5">1:1</text>
<text x="230.3" y="270.4">(2:1)</text>
<text x="367.8" y="277.6">Blatt Nr. von Blättern</text>
<text x="174.3" y="285.1" transform="rotate(-75 174.3 285.1)">R10</text>
<text x="232.5" y="285.2">4h</text>
</g>
<g font-size="3.3">
<text x="49.3" y="91.1">±0,1</text>
<text x="374.2" y="140.6">DIN76-A</text>
</g>
<g font-size="2.7">
<text x="12.3" y="38.9">M20x1</text>
<text x="12.3" y="41.5">19,30</text>
<text x="37.3" y="38.9">M18x1</text>
<text x="37.3" y="41.5">17,30</text>
<text x="12.3" y="44.1">19,24</text>
<text x="37.3" y="44.1">17,24</text>
<text x="12.2" y="53.6">M20x1</text>
<text x="37.3" y="53.6">M18x1</text>
<text x="12.2" y="56.2">Gewinde</text>
<text x="12.2" y="58.7">grenzlehrdorn</text>
<text x="37.3" y="56.2">Gewinde</text>
<text x="37.3" y="58.7">grenzlehrdorn</text>
<text x="360.6" y="143.7">Ra 0.8</text>
<text x="63.4" y="178.4">Ra 0.6</text>
<text x="409.4" y="239.5">-0,2</text>
<text x="235.7" y="245.9">= Ort der Oberflächenprüfung</text>
<text x="393.2" y="245.1">+0,2</text>
<text x="393.2" y="242.7">+0,5</text>
<text x="409.3" y="241.8">-0,5</text>
<text x="315.4" y="249.5">Ra 1.6</text>
<text x="333.5" y="249">Ra 3.2</text>
<text x="349.4" y="249">Ra 0.8</text>
<text x="366.5" y="249">Ra 0.6</text>
<text x="230.3" y="252.7">Oberflächen nach DIN EN ISO 1302</text>
<text x="388" y="252.8">DIN ISO 13715</text>
<text x="229.6" y="260.2">Maßstab</text>
<text x="262.4" y="260.2">Datum</text>
<text x="282.8" y="260.2">Name</text>
<text x="247.3" y="265.5">Gez.</text>
<text x="262" y="265.5">09.2016</text>
<text x="279.6" y="265.5">Geisberger</text>
<text x="246.6" y="270.4">Gepr.</text>
<text x="228.7" y="276.3">Arbeitszeit</text>
</g>
<g font-size="2.3">
<text x="250.4" y="29">±0,02</text>
<text x="245.7" y="32.6">+0,10</text>
<text x="245.7" y="34.8">+0,05</text>
<text x="345.9" y="34.3">-0,05</text>
<text x="346.7" y="32.1">0</text>
<text x="377.1" y="32">+0,05</text>
<text x="378.5" y="34.3">0</text>
<text x="183" y="40.9">±0,03</text>
<text x="146.6" y="64.8" transform="rotate(-90 146.6 64.8)">±0,03</text>
<text x="153.4" y="89.9" transform="rotate(-45 153.4 89.9)">-0,07</text>
<text x="267.9" y="89.5" transform="rotate(-90 267.9 89.5)">+0,05</text>
<text x="270.1" y="89.5" transform="rotate(-90 270.1 89.5)">+0,03</text>
<text x="286.3" y="89.4" transform="rotate(-90 286.3 89.4)">±0,01</text>
<text x="307.6" y="89.1" transform="rotate(-90 307.6 89.1)">-0,03</text>
<text x="309.9" y="89.1" transform="rotate(-90 309.9 89.1)">-0,05</text>
<text x="155" y="91.5" transform="rotate(-45 155 91.5)">-0,10</text>
<text x="295.4" y="105.3">±0,02</text>
<text x="397.7" y="189.9">+0,10</text>
<text x="378.9" y="197.7">+1</text>
<text x="397.7" y="192.2">+0,05</text>
<text x="380.3" y="200">0</text>
<text x="378.9" y="204.2">+2</text>
<text x="380.3" y="206.5">0</text>
<text x="30.7" y="221.7" transform="rotate(-90 30.7 221.7)">-0,05</text>
<text x="33" y="221.7" transform="rotate(-90 33 221.7)">-0,09</text>
<text x="94.6" y="231.3" transform="rotate(-90 94.6 231.3)">0</text>
<text x="96.8" y="232.1" transform="rotate(-90 96.8 232.1)">-0,03</text>
<text x="153.3" y="243.5" transform="rotate(-90 153.3 243.5)">±0,015</text>
<text x="157.9" y="242.9" transform="rotate(-90 157.9 242.9)">+0,05</text>
<text x="160.2" y="241.5" transform="rotate(-90 160.2 241.5)">0</text>
</g>
<g font-size="1.3">
<text x="91.7" y="16.5">XX</text>
<text x="381.5" y="145.8">Ra 1</text>
<text x="54.4" y="184" transform="rotate(90 54.4 184)">Ra 1</text>
<text x="230.3" y="245.3">Ra</text>
</g>
</svg>
